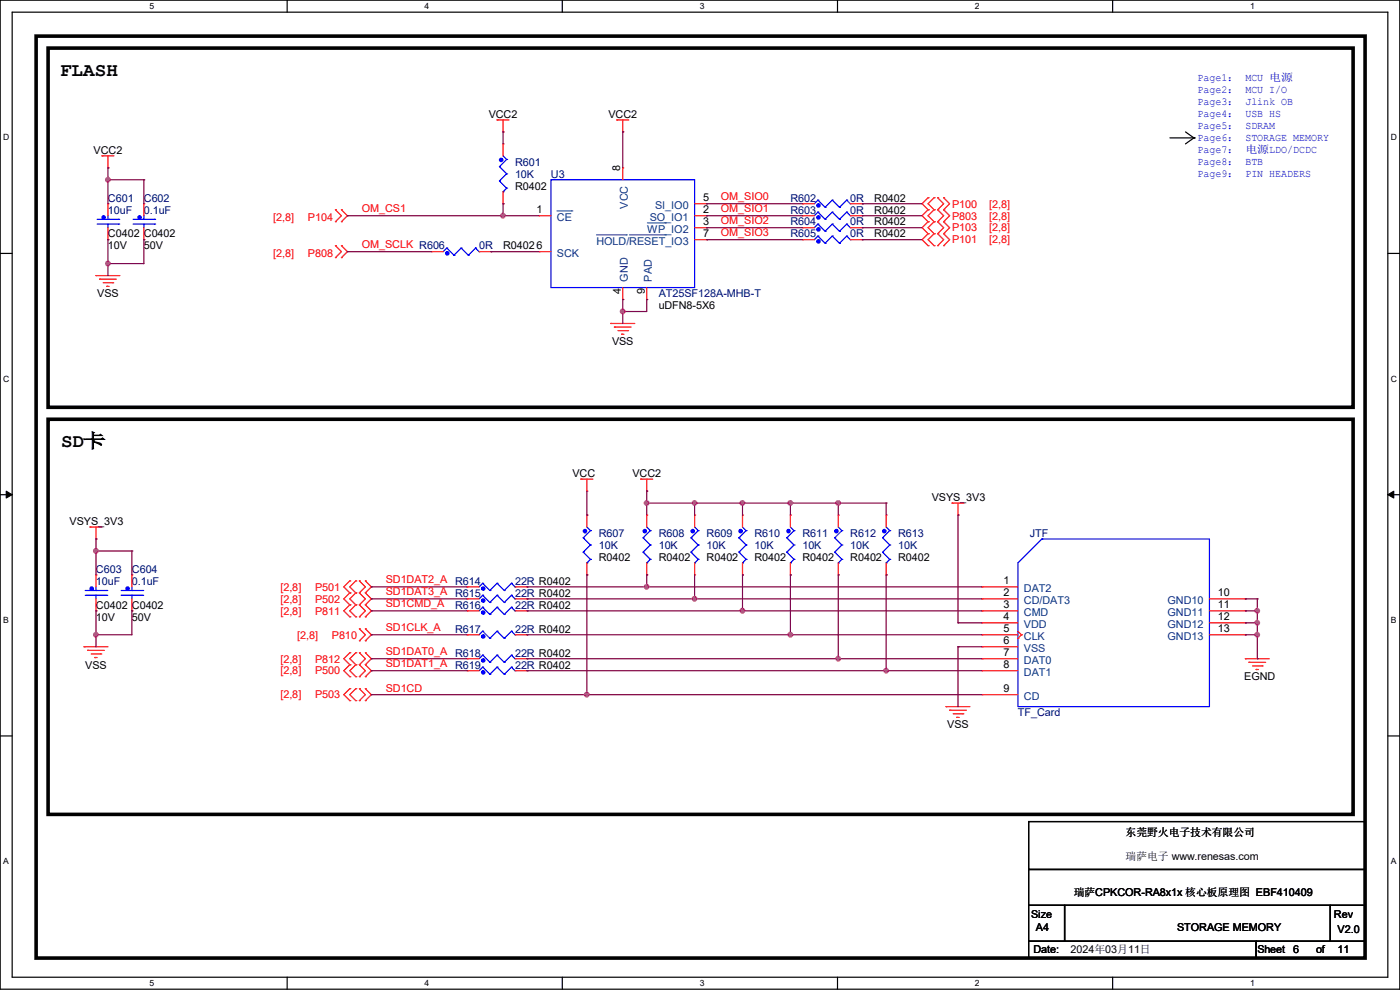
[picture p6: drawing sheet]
<svg xmlns="http://www.w3.org/2000/svg" width="297mm" height="210mm" viewBox="0 0 297 210" stroke-linecap="round" stroke-linejoin="round" font-family="sans-serif">
<path d="M0 0h297v209.8h-297zM2.6 2.6h291.8v204.7h-291.8z" fill="none" stroke="#000" stroke-width=".25"/>
<g fill="#fff">
<path d="M31.7 .3h1v2h-1z"/>
<path d="M31.7 207.6h1v1.9h-1z"/>
</g>
<path d="M60.9 0v2.6M60.9 207.3v2.5" fill="none" stroke="#000" stroke-width=".25"/>
<g fill="#fff">
<path d="M90.1 .3h1v2h-1z"/>
<path d="M90.1 207.6h1v1.9h-1z"/>
</g>
<path d="M119.3 0v2.6M119.3 207.3v2.5" fill="none" stroke="#000" stroke-width=".25"/>
<g fill="#fff">
<path d="M148.5 .3h.9v2h-.9z"/>
<path d="M148.5 207.6h.9v1.9h-.9z"/>
</g>
<path d="M177.7 0v2.6M177.7 207.3v2.5" fill="none" stroke="#000" stroke-width=".25"/>
<g fill="#fff">
<path d="M206.8 .3h1v2h-1z"/>
<path d="M206.8 207.6h1v1.9h-1z"/>
</g>
<path d="M236.1 0v2.6M236.1 207.3v2.5" fill="none" stroke="#000" stroke-width=".25"/>
<g fill="#fff">
<path d="M265.2 .3h1v2h-1z"/>
<path d="M265.2 207.6h1v1.9h-1z"/>
<path d="M.7 28.2h1.2v1.9h-1.2z"/>
<path d="M295.1 28.2h1.2v1.9h-1.2z"/>
<path d="M.7 79.3h1.2v2h-1.2z"/>
<path d="M295.1 79.3h1.2v2h-1.2z"/>
</g>
<path d="M0 53.8h2.6M294.4 53.8h2.6" fill="none" stroke="#000" stroke-width=".25"/>
<g fill="#fff">
<path d="M.7 130.5h1.2v2h-1.2z"/>
<path d="M295.1 130.5h1.1v2h-1.1z"/>
</g>
<path d="M0 104.9h2.6M294.4 104.9h2.6" fill="none" stroke="#000" stroke-width=".25"/>
<path d="M1.3 104.2l1.3 .7-1.3 .8zM294.4 104.9l1.3-.7v1.5z" fill="#000" stroke="#000" stroke-width=".21"/>
<g fill="#fff">
<path d="M.7 181.7h1.2v2h-1.2z"/>
<path d="M295.1 181.7h1.1v2h-1.1z"/>
</g>
<g fill="none" stroke="#000" stroke-width=".25">
<path d="M248.2 29.3h5.1M251.5 28l1.8 1.3M253.3 29.3h.1M253.3 29.3l-1.8 1.2M0 156.1h2.6M294.4 156.1h2.6M218.2 174.3h71.4v10.1h-71.4zM218.2 184.4h71.4v7.7h-71.4zM218.2 192.1h7.6v7.6h-7.6zM218.2 199.7h48.3v3.5h-48.3zM225.8 192.1h56.4v7.6h-56.4zM266.5 199.7h23.1v3.5h-23.1z"/>
<path d="M282.2 192.1h7.4v7.6h-7.4z"/>
</g>
<path d="M7.7 7.7h281.9v195.5h-281.9zM10.2 10.2h276.9v76.2h-276.9zM10.2 88.9h276.9v83.9h-276.9z" fill="none" stroke="#000" stroke-width=".76"/>
<g fill="none" stroke="#f00" stroke-width=".25">
<path d="M21.6 33.1h.1M21.6 33.1h2.6M22.9 35.6h.1M22.9 33.1v2.5M105.5 25.4h.1M105.5 25.4h2.5M106.7 28h.1M106.7 30.5h.1M106.7 25.4v2.6M106.7 30.5v2.6M130.9 25.4h.1M130.9 25.4h2.5"/>
<path d="M132.1 28h.1M132.1 35.6h.1M132.1 25.4v2.6M132.1 35.6v2.5M20.4 58.5h.1M20.4 58.5h5M21.1 59.2h.1M21.1 59.2h3.6M21.9 60h2M22.9 43.2h.1M22.9 50.8h.1M22.9 43.2v2.6"/>
<path d="M22.9 48.3v2.5M23.9 60h.1M30.5 43.2h.1M30.5 50.8h.1M30.5 43.2v2.6M30.5 48.3v2.5M71.2 54.7h.1M71.2 52.1h.1M71.2 47h.1M71.2 44.5h.1M71.2 52.1l1.2 1.3-1.2 1.3M71.2 44.5l1.2 1.3-1.2 1.2"/>
<path d="M72.4 52.1h.1M72.4 54.7h.1M72.4 44.5h.1M72.4 47h.1M72.4 52.1l1.3 1.3-1.3 1.3M72.4 44.5l1.3 1.3-1.3 1.2M91.5 53.4h.1M91.5 53.4h2.5M101.6 53.4h2.6M104.2 53.4h.1M106.7 43.2h.1M106.7 40.7v2.5"/>
<path d="M114.3 45.8h.1M114.3 53.4h.1M114.3 45.8h2.6M114.3 53.4h2.6M147.4 43.2h2.5M147.4 45.8h2.5M147.4 48.3h2.5M147.4 50.8h2.5M149.9 45.8h.1M149.9 48.3h.1M149.9 43.2h.1M149.9 50.8h.1"/>
<path d="M170.2 43.2h.1M170.2 45.8h.1M170.2 48.3h.1M170.2 50.8h.1M170.2 43.2h2.6M170.2 45.8h2.6M170.2 48.3h2.6M170.2 50.8h2.6M180.4 43.2h2.5M180.4 45.8h2.5M180.4 48.3h2.5M180.4 50.8h2.5"/>
<path d="M182.9 43.2h.1M182.9 45.8h.1M182.9 48.3h.1M182.9 50.8h.1M196.9 42h.1M196.9 44.5h.1M196.9 47h.1M196.9 49.6h.1M196.9 52.1h.1M196.9 42l-1.3 1.2 1.3 1.3M196.9 47l-1.3 1.3 1.3 1.3M196.9 44.5l-1.3 1.3 1.3 1.2"/>
<path d="M196.9 49.6l-1.3 1.2 1.3 1.3M198.2 44.5h.1M198.2 42h.1M198.2 49.6h.1M198.2 47h.1M198.2 52.1h.1M198.2 42l-1.3 1.2 1.3 1.3M198.2 47l-1.3 1.3 1.3 1.3M198.2 44.5l-1.3 1.3 1.3 1.2M198.2 49.6l-1.3 1.2 1.3 1.3M198.9 44.5h.1M198.9 42h.1"/>
<path d="M198.9 49.6h.1M198.9 47h.1M198.9 52.1h.1M198.9 42l1.3 1.2-1.3 1.3M198.9 47l1.3 1.3-1.3 1.3M198.9 44.5l1.3 1.3-1.3 1.2M198.9 49.6l1.3 1.2-1.3 1.3M200.2 42h.1M200.2 44.5h.1M200.2 47h.1M200.2 49.6h.1M200.2 52.1h.1"/>
<path d="M200.2 42l1.3 1.2-1.3 1.3M200.2 47l1.3 1.3-1.3 1.3M200.2 44.5l1.3 1.3-1.3 1.2M200.2 49.6l1.3 1.2-1.3 1.3M22.6 60.7h.1M22.6 60.7h.6M129.6 68.6h.1M129.6 68.6h5.1M130.3 69.4h.1M130.3 69.4h3.6M131.1 70.1h2M131.9 70.9h.1"/>
<path d="M131.9 70.9h.5M132.1 63.5h.1M132.1 61v2.5M133.1 70.1h.1M137.2 63.5h.1M137.2 61v2.5M19.1 111.8h.1M19.1 111.8h2.5M20.4 114.3h.1M20.4 111.8v2.5M123.2 101.6h.1M123.2 101.6h2.6"/>
<path d="M124.5 104.2h.1M124.5 109.3h.1M124.5 101.6v2.6M124.5 109.3v2.5M124.5 119.4v2.6M135.9 101.6h.1M135.9 101.6h2.6M137.2 104.2h.1M137.2 109.3h.1M137.2 101.6v2.6M137.2 109.3v2.5M137.2 119.4v2.6"/>
<path d="M147.4 109.3h.1M147.4 109.3v2.5M147.4 119.4v2.6M157.5 109.3h.1M157.5 109.3v2.5M157.5 119.4v2.6M167.7 109.3h.1M167.7 109.3v2.5M167.7 119.4v2.6M177.8 109.3h.1M177.8 109.3v2.5M177.8 119.4v2.6"/>
<path d="M188 109.3h.1M188 109.3v2.5M188 119.4v2.6M202 106.7h.1M202 106.7h2.5M203.2 109.3h.1M203.2 106.7v2.6M17.8 137.2h.1M17.8 137.2h5.1M18.6 138h.1M18.6 138h3.5M19.3 138.7h2.1"/>
<path d="M20.1 139.5h.1M20.1 139.5h.5M20.4 122h.1M20.4 129.6h.1M20.4 122v2.5M20.4 127v2.6M21.4 138.7h.1M28 122h.1M28 129.6h.1M28 122v2.5M28 127v2.6M74.2 123.2h.1"/>
<path d="M74.2 125.8h.1M74.2 128.3h.1M74.2 130.9h.1M74.2 138.5h.1M74.2 123.2l-1.3 1.3 1.3 1.3M74.2 125.8l-1.3 1.2 1.3 1.3M74.2 128.3l-1.3 1.3 1.3 1.3M74.2 138.5l-1.3 1.2 1.3 1.3M75.5 125.8h.1M75.5 123.2h.1M75.5 128.3h.1M75.5 130.9h.1"/>
<path d="M75.5 138.5h.1M75.5 123.2l-1.3 1.3 1.3 1.3M75.5 125.8l-1.3 1.2 1.3 1.3M75.5 128.3l-1.3 1.3 1.3 1.3M75.5 138.5l-1.3 1.2 1.3 1.3M76.2 135.9h.1M76.2 133.4h.1M76.2 125.8h.1M76.2 123.2h.1M76.2 128.3h.1M76.2 130.9h.1M76.2 138.5h.1"/>
<path d="M76.2 133.4l1.3 1.3-1.3 1.2M76.2 123.2l1.3 1.3-1.3 1.3M76.2 125.8l1.3 1.2-1.3 1.3M76.2 128.3l1.3 1.3-1.3 1.3M76.2 138.5l1.3 1.2-1.3 1.3M77.5 133.4h.1M77.5 135.9h.1M77.5 123.2h.1M77.5 125.8h.1M77.5 128.3h.1M77.5 130.9h.1M77.5 138.5h.1"/>
<path d="M77.5 133.4l1.3 1.3-1.3 1.2M77.5 123.2l1.3 1.3-1.3 1.3M77.5 125.8l1.3 1.2-1.3 1.3M77.5 128.3l1.3 1.3-1.3 1.3M77.5 138.5l1.3 1.2-1.3 1.3M99.1 134.7h.1M99.1 139.7h.1M99.1 124.5h.1M99.1 127h.1M99.1 129.6h.1M99.1 139.7h2.5M99.1 134.7h2.5"/>
<path d="M99.1 124.5h2.5M99.1 127h2.5M99.1 129.6h2.5M109.3 139.7h2.5M109.3 134.7h2.5M109.3 124.5h2.5M109.3 127h2.5M109.3 129.6h2.5M111.8 134.7h.1M111.8 139.7h.1M111.8 124.5h.1M111.8 127h.1"/>
<path d="M111.8 129.6h.1M124.5 122h.1M137.2 122h.1M147.4 122h.1M157.5 122h.1M167.7 122h.1M177.8 122h.1M188 122h.1M208.3 124.5h.1M208.3 127h.1M208.3 129.6h.1M208.3 132.1h.1"/>
<path d="M208.3 134.7h.1M208.3 137.2h.1M208.3 139.7h.1M208.3 137.2h7.6M208.3 139.7h7.6M208.3 134.7h7.6M208.3 124.5h7.6M208.3 127h7.6M208.3 129.6h7.6M208.3 132.1h7.6M215.9 135.4h.1M215.9 133.9l.8 .8"/>
<path d="M216.7 134.7h.1M216.7 134.7l-.8 .7M256.6 134.7h7.6M256.6 127h7.6M256.6 129.6h7.6M256.6 132.1h7.6M264.2 139.7h.1M264.2 132.1h.1M264.2 129.6h.1M264.2 127h.1M264.2 134.7h.1M264.2 139.7h5.1"/>
<path d="M74.2 141h.1M74.2 143.6h.1M74.2 146.1h.1M74.2 148.6h.1M74.2 141l-1.3 1.3 1.3 1.3M74.2 146.1l-1.3 1.3 1.3 1.2M75.5 141h.1M75.5 143.6h.1M75.5 148.6h.1M75.5 146.1h.1M75.5 141l-1.3 1.3 1.3 1.3M75.5 146.1l-1.3 1.3 1.3 1.2"/>
<path d="M76.2 141h.1M76.2 143.6h.1M76.2 148.6h.1M76.2 146.1h.1M76.2 141l1.3 1.3-1.3 1.3M76.2 146.1l1.3 1.3-1.3 1.2M77.5 141h.1M77.5 143.6h.1M77.5 146.1h.1M77.5 148.6h.1M77.5 141l1.3 1.3-1.3 1.3M77.5 146.1l1.3 1.3-1.3 1.2"/>
<path d="M99.1 142.3h.1M99.1 142.3h2.5M109.3 142.3h2.5M111.8 142.3h.1M200.7 149.9h.1M200.7 149.9h5.1M201.5 150.7h.1M201.5 150.7h3.5M202.2 151.4h2.1M203 152.2h.1M203 152.2h.5M204.3 151.4h.1"/>
<path d="M208.3 142.3h.1M208.3 147.4h.1M208.3 142.3h7.6M208.3 147.4h7.6M265 140.5h.1M265 140.5h3.5M265.7 141.3h2.1M266.5 142h.1M266.5 142h.5M267.8 141.3h.1"/>
</g>
<g fill="none" stroke="#00f" stroke-width=".25">
<path d="M106 35.3h.1M106 38.4h.1M106 35.3l1.5 1.6M106 38.4l1.5 1.5M106.7 33.1l.8 .7M107.5 33.8h.1M107.5 36.9h.1M107.5 39.9h.1M107.5 33.8l-1.5 1.5M107.5 36.9l-1.5 1.5M107.5 39.9l-.8 .8M116.9 38.1h30.5v22.9h-30.5z"/>
<path d="M20.6 47.5h4.6M20.6 46.5h4.6M22.9 47.5h.1M22.9 46.5h.1M22.9 45.8v.7M22.9 47.5v.8M25.2 47.5h.1M25.2 46.5h.1M28.2 47.5h4.6M28.2 46.5h4.6M30.5 47.5h.1M30.5 46.5h.1"/>
<path d="M30.5 45.8v.7M30.5 47.5v.8M32.8 47.5h.1M32.8 46.5h.1M94.8 52.6h.1M94.8 52.6l-.8 .8M94.8 52.6l1.5 1.5M96.3 54.1h.1M97.8 52.6h.1M97.8 52.6l-1.5 1.5M97.8 52.6l1.6 1.5M99.4 54.1h.1"/>
<path d="M100.9 52.6h.1M100.9 52.6l-1.5 1.5M100.9 52.6l.7 .8M101.6 53.4h.1M106.7 40.7h.1M173.5 42.5h.1M173.5 45h.1M173.5 47.5h.1M173.5 50.1h.1M173.5 42.5l-.7 .7M173.5 42.5l1.5 1.5M173.5 45l-.7 .8"/>
<path d="M173.5 45l1.5 1.5M173.5 47.5l-.7 .8M173.5 47.5l1.5 1.6M173.5 50.1l-.7 .7M173.5 50.1l1.5 1.5M175 44h.1M175 46.5h.1M175 49.1h.1M175 51.6h.1M176.6 42.5h.1M176.6 45h.1M176.6 47.5h.1"/>
<path d="M176.6 50.1h.1M176.6 42.5l-1.6 1.5M176.6 42.5l1.5 1.5M176.6 45l-1.6 1.5M176.6 45l1.5 1.5M176.6 47.5l-1.6 1.6M176.6 47.5l1.5 1.6M176.6 50.1l-1.6 1.5M176.6 50.1l1.5 1.5M178.1 44h.1M178.1 46.5h.1M178.1 49.1h.1"/>
<path d="M178.1 51.6h.1M179.6 42.5h.1M179.6 45h.1M179.6 47.5h.1M179.6 50.1h.1M179.6 42.5l-1.5 1.5M179.6 42.5l.8 .7M179.6 45l-1.5 1.5M179.6 45l.8 .8M179.6 47.5l-1.5 1.6M179.6 47.5l.8 .8M179.6 50.1l-1.5 1.5"/>
<path d="M179.6 50.1l.8 .7M180.4 43.2h.1M180.4 45.8h.1M180.4 48.3h.1M180.4 50.8h.1M123.7 114.1h.1M123.7 117.1h.1M123.7 114.1l1.6 1.5M123.7 117.1l1.6 1.6M124.5 119.4h.1M124.5 111.8l.8 .8M125.3 112.6h.1"/>
<path d="M125.3 115.6h.1M125.3 118.7h.1M125.3 112.6l-1.6 1.5M125.3 115.6l-1.6 1.5M125.3 118.7l-.8 .7M136.4 114.1h.1M136.4 117.1h.1M136.4 114.1l1.6 1.5M136.4 117.1l1.6 1.6M137.2 119.4h.1M137.2 111.8l.8 .8M138 112.6h.1"/>
<path d="M138 115.6h.1M138 118.7h.1M138 112.6l-1.6 1.5M138 115.6l-1.6 1.5M138 118.7l-.8 .7M146.6 114.1h.1M146.6 117.1h.1M146.6 114.1l1.5 1.5M146.6 117.1l1.5 1.6M147.4 119.4h.1M147.4 111.8l.7 .8M148.1 112.6h.1"/>
<path d="M148.1 115.6h.1M148.1 118.7h.1M148.1 112.6l-1.5 1.5M148.1 115.6l-1.5 1.5M148.1 118.7l-.7 .7M156.8 114.1h.1M156.8 117.1h.1M156.8 114.1l1.5 1.5M156.8 117.1l1.5 1.6M157.5 119.4h.1M157.5 111.8l.8 .8M158.3 112.6h.1"/>
<path d="M158.3 115.6h.1M158.3 118.7h.1M158.3 112.6l-1.5 1.5M158.3 115.6l-1.5 1.5M158.3 118.7l-.8 .7M166.9 114.1h.1M166.9 117.1h.1M166.9 114.1l1.5 1.5M166.9 117.1l1.5 1.6M167.7 119.4h.1M167.7 111.8l.7 .8M168.4 112.6h.1"/>
<path d="M168.4 115.6h.1M168.4 118.7h.1M168.4 112.6l-1.5 1.5M168.4 115.6l-1.5 1.5M168.4 118.7l-.7 .7M177.1 114.1h.1M177.1 117.1h.1M177.1 114.1l1.5 1.5M177.1 117.1l1.5 1.6M177.8 119.4h.1M177.8 111.8l.8 .8M178.6 112.6h.1"/>
<path d="M178.6 115.6h.1M178.6 118.7h.1M178.6 112.6l-1.5 1.5M178.6 115.6l-1.5 1.5M178.6 118.7l-.8 .7M187.2 114.1h.1M187.2 117.1h.1M187.2 114.1l1.6 1.5M187.2 117.1l1.6 1.6M188 119.4h.1M188 111.8l.8 .8M188.8 112.6h.1"/>
<path d="M188.8 115.6h.1M188.8 118.7h.1M188.8 112.6l-1.6 1.5M188.8 115.6l-1.6 1.5M188.8 118.7l-.8 .7M215.9 119.4l5.1-5.1h35.6v35.6h-40.7zM221 114.3h.1M18.1 126.3h4.5M18.1 125.3h4.5M20.4 126.3h.1M20.4 125.3h.1M20.4 124.5v.8"/>
<path d="M20.4 126.3v.7M22.6 126.3h.1M22.6 125.3h.1M25.7 126.3h4.6M25.7 125.3h4.6M28 126.3h.1M28 125.3h.1M28 124.5v.8M28 126.3v.7M30.3 126.3h.1M30.3 125.3h.1M102.4 133.9h.1"/>
<path d="M102.4 139h.1M102.4 123.7h.1M102.4 126.3h.1M102.4 128.8h.1M102.4 133.9l-.8 .8M102.4 133.9l1.5 1.5M102.4 139l-.8 .7M102.4 139l1.5 1.5M102.4 123.7l-.8 .8M102.4 123.7l1.5 1.6M102.4 126.3l-.8 .7M102.4 126.3l1.5 1.5"/>
<path d="M102.4 128.8l-.8 .8M102.4 128.8l1.5 1.5M103.9 135.4h.1M103.9 125.3h.1M103.9 127.8h.1M103.9 130.3h.1M105.5 133.9h.1M105.5 139h.1M105.5 123.7h.1M105.5 126.3h.1M105.5 128.8h.1M105.5 133.9l-1.6 1.5"/>
<path d="M105.5 133.9l1.5 1.5M105.5 139l-1.6 1.5M105.5 139l1.5 1.5M105.5 123.7l-1.6 1.6M105.5 123.7l1.5 1.6M105.5 126.3l-1.6 1.5M105.5 126.3l1.5 1.5M105.5 128.8l-1.6 1.5M105.5 128.8l1.5 1.5M107 135.4h.1M107 125.3h.1M107 127.8h.1"/>
<path d="M107 130.3h.1M108.5 133.9h.1M108.5 139h.1M108.5 123.7h.1M108.5 126.3h.1M108.5 128.8h.1M108.5 133.9l-1.5 1.5M108.5 133.9l.8 .8M108.5 139l-1.5 1.5M108.5 139l.8 .7M108.5 123.7l-1.5 1.6M108.5 123.7l.8 .8"/>
<path d="M108.5 126.3l-1.5 1.5M108.5 126.3l.8 .7M108.5 128.8l-1.5 1.5M108.5 128.8l.8 .8M109.3 134.7h.1M109.3 139.7h.1M109.3 124.5h.1M109.3 127h.1M109.3 129.6h.1M102.4 141.5h.1M102.4 141.5l-.8 .8M102.4 141.5l1.5 1.5"/>
<path d="M103.9 140.5h.1M103.9 143h.1M105.5 141.5h.1M105.5 141.5l-1.6 1.5M105.5 141.5l1.5 1.5M107 140.5h.1M107 143h.1M108.5 141.5h.1M108.5 141.5l-1.5 1.5M108.5 141.5l.8 .8M109.3 142.3h.1"/>
</g>
<g fill="#00f" stroke="#00f" stroke-width=".25">
<circle cx="173.6" cy="43.6" r=".36"/>
<circle cx="102.5" cy="135" r=".36"/>
<circle cx="173.6" cy="46.1" r=".36"/>
<circle cx="147" cy="112.7" r=".36"/>
<circle cx="124.1" cy="112.7" r=".36"/>
<circle cx="173.6" cy="48.7" r=".36"/>
<circle cx="102.5" cy="140.1" r=".36"/>
<circle cx="177.4" cy="112.7" r=".36"/>
<circle cx="106.3" cy="33.9" r=".36"/>
<circle cx="157.1" cy="112.7" r=".36"/>
<circle cx="102.5" cy="124.9" r=".36"/>
<circle cx="173.6" cy="51.2" r=".36"/>
<circle cx="187.6" cy="112.7" r=".36"/>
<circle cx="102.5" cy="142.6" r=".36"/>
<circle cx="19.5" cy="124.9" r=".36"/>
<circle cx="22" cy="46.1" r=".36"/>
<circle cx="167.3" cy="112.7" r=".36"/>
<circle cx="102.5" cy="127.4" r=".36"/>
<circle cx="94.9" cy="53.7" r=".36"/>
<circle cx="136.8" cy="112.7" r=".36"/>
<circle cx="27.1" cy="124.9" r=".36"/>
<circle cx="29.6" cy="46.1" r=".36"/>
<circle cx="102.5" cy="129.9" r=".36"/>
</g>
<path d="M118.2 44.7h3.1M121.3 44.7h.1M126.5 49.8h6.4M132.9 49.8h.1M133.5 49.8h7.6M137.3 47.3h3.8M141.1 47.3h.1M141.1 49.8h.1" fill="none" stroke="#004080" stroke-width=".21"/>
<g fill="none" stroke="#800040" stroke-width=".25">
<path d="M22.9 35.6h.1M22.9 38.1h.1M22.9 35.6v7.6M22.9 38.1h7.6M30.5 38.1h.1M30.5 38.1v5.1M106.7 28h.1M106.7 28v2.5M132.1 28h.1M132.1 28v7.6M22.9 50.8h.1M22.9 55.9h.1"/>
<path d="M22.9 50.8v7.7M30.5 50.8h.1M30.5 50.8v5.1h-7.6M73.7 45.8h.1M73.7 53.4h.1M73.7 45.8h40.6M73.7 53.4h17.8M104.2 53.4h.1M104.2 53.4h10.1M106.7 43.2h.1M106.7 45.8h.1M106.7 43.2v2.6"/>
<path d="M149.9 48.3h.1M149.9 43.2h.1M149.9 50.8h.1M149.9 45.8h.1M149.9 45.8h20.3M149.9 48.3h20.3M149.9 43.2h20.3M149.9 50.8h20.3M182.9 50.8h.1M182.9 43.2h.1M182.9 45.8h.1M182.9 48.3h.1"/>
<path d="M182.9 45.8h12.7M182.9 48.3h12.7M182.9 43.2h12.7M182.9 50.8h12.7M132.1 63.5h.1M132.1 66.1h.1M132.1 63.5v5.1M137.2 63.5h.1M137.2 63.5v2.6h-5.1M20.4 116.9h.1M20.4 114.3h.1M20.4 116.9h7.6"/>
<path d="M20.4 114.3v7.7M28 116.9h.1M28 116.9v5.1M124.5 109.3h.1M124.5 104.2v5.1M137.2 104.2h.1M137.2 106.7h.1M137.2 104.2v5.1M137.2 106.7h50.8M147.4 106.7h.1M147.4 106.7v2.6M157.5 106.7h.1"/>
<path d="M157.5 106.7v2.6M167.7 106.7h.1M167.7 106.7v2.6M177.8 106.7h.1M177.8 106.7v2.6M188 106.7h.1M188 106.7v2.6M203.2 109.3h.1M203.2 109.3v22.8M20.4 134.7h.1M20.4 129.6h.1M20.4 129.6v7.6"/>
<path d="M28 129.6h.1M28 129.6v5.1h-7.6M78.8 134.7h.1M78.8 139.7h.1M78.8 124.5h.1M78.8 127h.1M78.8 129.6h.1M78.8 124.5h20.3M78.8 127h20.3M78.8 129.6h20.3M78.8 134.7h20.3M78.8 139.7h20.3"/>
<path d="M111.8 124.5h.1M111.8 127h.1M111.8 129.6h.1M111.8 134.7h.1M111.8 139.7h.1M111.8 124.5h96.5M111.8 127h96.5M111.8 129.6h96.5M111.8 134.7h96.5M111.8 139.7h96.5M124.5 122h.1M124.5 122v25.4"/>
<path d="M137.2 122h.1M137.2 124.5h.1M137.2 122v2.5M147.4 127h.1M147.4 122v5M157.5 122h.1M157.5 129.6h.1M157.5 122v7.6M167.7 122h.1M167.7 134.7h.1M167.7 122v12.7M177.8 122h.1"/>
<path d="M177.8 139.7h.1M177.8 122v17.7M188 122h.1M188 122v20.3M203.2 132.1h.1M203.2 137.2h.1M203.2 137.2v12.7M203.2 132.1h5.1M203.2 137.2h5.1M264.2 127h.1M264.2 129.6h.1M264.2 132.1h.1"/>
<path d="M264.2 134.7h.1M264.2 132.1h2.5M264.2 127h2.5M264.2 129.6h2.5M264.2 134.7h2.5M266.7 127h.1M266.7 129.6h.1M266.7 132.1h.1M266.7 139.7h.1M266.7 127v12.7M78.8 147.4h.1M78.8 142.3h.1"/>
<path d="M78.8 142.3h20.3M78.8 147.4h129.5M111.8 142.3h.1M111.8 142.3h96.5M124.5 147.4h.1M188 142.3h.1"/>
</g>
<g fill="#f0f" stroke="#f0f" stroke-width=".25">
<circle cx="157.5" cy="129.6" r=".49"/>
<circle cx="167.7" cy="134.6" r=".49"/>
<circle cx="177.8" cy="139.7" r=".49"/>
<circle cx="188" cy="142.3" r=".49"/>
<circle cx="20.3" cy="116.9" r=".49"/>
<circle cx="20.3" cy="134.6" r=".49"/>
<circle cx="266.7" cy="129.6" r=".49"/>
<circle cx="266.7" cy="134.6" r=".49"/>
<circle cx="266.7" cy="132.1" r=".49"/>
<circle cx="132.1" cy="66.1" r=".49"/>
<circle cx="106.7" cy="45.7" r=".49"/>
<circle cx="22.9" cy="38.1" r=".49"/>
<circle cx="22.9" cy="55.9" r=".49"/>
<circle cx="137.2" cy="124.5" r=".49"/>
<circle cx="147.3" cy="127" r=".49"/>
<circle cx="137.2" cy="106.7" r=".49"/>
<circle cx="177.8" cy="106.7" r=".49"/>
<circle cx="167.7" cy="106.7" r=".49"/>
<circle cx="157.5" cy="106.7" r=".49"/>
<circle cx="147.3" cy="106.7" r=".49"/>
<circle cx="124.5" cy="147.3" r=".49"/>
</g>
<g font-size="4.1">
<text x="12.7" y="16.2">FLASH</text>
<text x="13" y="94.9">SD卡</text>
</g>
<g font-size="2.3" fill="#00f">
<text x="254" y="17.1">Page1： MCU 电源</text>
<text x="254" y="22.2">Page3： Jlink OB</text>
<text x="254" y="19.7">Page2： MCU I/O</text>
<text x="254" y="27.3">Page5： SDRAM</text>
<text x="254" y="24.8">Page4： USB HS</text>
<text x="254" y="29.8">Page6： STORAGE MEMORY</text>
<text x="254" y="34.9">Page8： BTB</text>
<text x="254" y="32.4">Page7： 电源LDO/DCDC</text>
<text x="254" y="37.5">Page9： PIN HEADERS</text>
</g>
<g font-size="2.3">
<text x="103.7" y="25">VCC2</text>
<text x="129.1" y="25">VCC2</text>
<text x="19.9" y="32.6">VCC2</text>
<text x="109.3" y="40.2">R0402</text>
<text x="131.6" y="36.4" transform="rotate(-90 131.6 36.4)">8</text>
<text x="113.8" y="45.2">1</text>
<text x="149.1" y="45.2">2</text>
<text x="149.1" y="47.8">3</text>
<text x="149.1" y="42.7">5</text>
<text x="185.5" y="42.8">R0402</text>
<text x="185.5" y="45.3">R0402</text>
<text x="185.5" y="47.8">R0402</text>
<text x="22.9" y="50.4">C0402</text>
<text x="22.9" y="52.9">10V</text>
<text x="30.5" y="50.4">C0402</text>
<text x="30.5" y="52.9">50V</text>
<text x="106.7" y="52.9">R04026</text>
<text x="149.1" y="50.3">7</text>
<text x="185.5" y="50.4">R0402</text>
<text x="20.6" y="63.1">VSS</text>
<text x="131.7" y="62.3" transform="rotate(-90 131.7 62.3)">4</text>
<text x="136.8" y="62.3" transform="rotate(-90 136.8 62.3)">9</text>
<text x="139.7" y="65.6">uDFN8-5X6</text>
<text x="129.8" y="73.2">VSS</text>
<text x="121.5" y="101.2">VCC</text>
<text x="134.2" y="101.2">VCC2</text>
<text x="197.7" y="106.3">VSYS_3V3</text>
<text x="14.8" y="111.3">VSYS_3V3</text>
<text x="127" y="119">R0402</text>
<text x="139.7" y="119">R0402</text>
<text x="149.9" y="119">R0402</text>
<text x="160.1" y="119">R0402</text>
<text x="170.2" y="119">R0402</text>
<text x="180.4" y="119">R0402</text>
<text x="190.5" y="119">R0402</text>
<text x="212.9" y="124">1</text>
<text x="20.4" y="129.1">C0402</text>
<text x="20.4" y="131.7">10V</text>
<text x="28" y="129.1">C0402</text>
<text x="28" y="131.7">50V</text>
<text x="212.9" y="126.5">2</text>
<text x="212.9" y="129">3</text>
<text x="212.9" y="131.6">4</text>
<text x="258.4" y="131.6">12</text>
<text x="258.4" y="129">11</text>
<text x="258.4" y="126.5">10</text>
<text x="212.9" y="134.1">5</text>
<text x="212.9" y="136.7">6</text>
<text x="258.4" y="134.1">13</text>
<text x="18.1" y="141.8">VSS</text>
<text x="212.9" y="139.2">7</text>
<text x="212.9" y="141.7">8</text>
<text x="212.9" y="146.8">9</text>
<text x="264" y="144.4">EGND</text>
<text x="201" y="154.5">VSS</text>
<text x="238.8" y="177.4">东莞野火电子技术有限公司</text>
<text x="238.8" y="182.5">瑞萨电子 www.renesas.com</text>
<text x="227.8" y="190.1">瑞萨CPKCOR-RA8x1x 核心板原理图 EBF410409</text>
<text x="218.7" y="194.6">Size</text>
<text x="219.8" y="197.4">A4</text>
<text x="249.7" y="197.4">STORAGE MEMORY</text>
<text x="283" y="194.6">Rev</text>
<text x="283.8" y="197.9">V2.0</text>
<text x="219.2" y="202.3">Date:</text>
<text x="227.1" y="202.3">2024年03月11日</text>
<text x="266.8" y="202.3">Sheet</text>
<text x="274.4" y="202.3">6</text>
<text x="279.2" y="202.3">of</text>
<text x="283.8" y="202.3">11</text>
</g>
<g font-size="2.3" fill="#000080">
<text x="109.3" y="35.1">R601</text>
<text x="109.3" y="37.7">10K</text>
<text x="116.9" y="37.7">U3</text>
<text x="22.9" y="42.8">C601</text>
<text x="22.9" y="45.3">10uF</text>
<text x="30.5" y="42.8">C602</text>
<text x="30.5" y="45.3">0.1uF</text>
<text x="167.7" y="42.8">R602</text>
<text x="167.7" y="45.3">R603</text>
<text x="167.7" y="47.8">R604</text>
<text x="180.4" y="42.8">0R</text>
<text x="180.4" y="45.3">0R</text>
<text x="180.4" y="47.8">0R</text>
<text x="101.6" y="52.9">0R</text>
<text x="167.7" y="50.4">R605</text>
<text x="180.4" y="50.4">0R</text>
<text x="139.7" y="63.1">AT25SF128A-MHB-T</text>
<text x="127" y="113.9">R607</text>
<text x="139.7" y="113.9">R608</text>
<text x="149.9" y="113.9">R609</text>
<text x="160.1" y="113.9">R610</text>
<text x="170.2" y="113.9">R611</text>
<text x="180.4" y="113.9">R612</text>
<text x="190.5" y="113.9">R613</text>
<text x="218.5" y="113.9">JTF</text>
<text x="127" y="116.4">10K</text>
<text x="139.7" y="116.4">10K</text>
<text x="149.9" y="116.4">10K</text>
<text x="160.1" y="116.4">10K</text>
<text x="170.2" y="116.4">10K</text>
<text x="180.4" y="116.4">10K</text>
<text x="190.5" y="116.4">10K</text>
<text x="20.4" y="121.5">C603</text>
<text x="20.4" y="124">10uF</text>
<text x="28" y="121.5">C604</text>
<text x="28" y="124">0.1uF</text>
<text x="96.6" y="124">R614</text>
<text x="109.3" y="124">22R R0402</text>
<text x="96.6" y="126.6">R615</text>
<text x="96.6" y="129.1">R616</text>
<text x="109.3" y="126.6">22R R0402</text>
<text x="109.3" y="129.1">22R R0402</text>
<text x="96.6" y="134.2">R617</text>
<text x="109.3" y="134.2">22R R0402</text>
<text x="96.6" y="139.3">R618</text>
<text x="96.6" y="141.8">R619</text>
<text x="109.3" y="139.3">22R R0402</text>
<text x="109.3" y="141.8">22R R0402</text>
<text x="215.9" y="152">TF_Card</text>
</g>
<g font-size="2.3" fill="#f00">
<text x="58" y="46.8">[2,8]</text>
<text x="65.3" y="46.8">P104</text>
<text x="76.8" y="45">OM_CS1</text>
<text x="153" y="47.6">OM_SIO2</text>
<text x="153" y="42.5">OM_SIO0</text>
<text x="153" y="45">OM_SIO1</text>
<text x="202" y="44">P100</text>
<text x="202" y="46.6">P803</text>
<text x="209.8" y="44">[2,8]</text>
<text x="209.8" y="46.6">[2,8]</text>
<text x="76.8" y="52.7">OM_SCLK R606</text>
<text x="153" y="50.1">OM_SIO3</text>
<text x="202" y="49.1">P103</text>
<text x="202" y="51.6">P101</text>
<text x="209.8" y="49.1">[2,8]</text>
<text x="209.8" y="51.6">[2,8]</text>
<text x="58" y="54.4">[2,8]</text>
<text x="65.3" y="54.4">P808</text>
<text x="59.5" y="125.3">[2,8]</text>
<text x="66.8" y="125.3">P501</text>
<text x="81.8" y="123.8">SD1DAT2_A</text>
<text x="59.5" y="127.8">[2,8]</text>
<text x="59.5" y="130.4">[2,8]</text>
<text x="66.8" y="127.8">P502</text>
<text x="66.8" y="130.4">P811</text>
<text x="81.8" y="126.3">SD1DAT3_A</text>
<text x="81.8" y="128.9">SD1CMD_A</text>
<text x="63" y="135.5">[2,8]</text>
<text x="70.4" y="135.5">P810</text>
<text x="81.8" y="133.9">SD1CLK_A</text>
<text x="59.5" y="140.5">[2,8]</text>
<text x="59.5" y="143.1">[2,8]</text>
<text x="66.8" y="140.5">P812</text>
<text x="66.8" y="143.1">P500</text>
<text x="81.8" y="139">SD1DAT0_A</text>
<text x="81.8" y="141.6">SD1DAT1_A</text>
<text x="59.5" y="148.2">[2,8]</text>
<text x="66.8" y="148.2">P503</text>
<text x="81.8" y="146.9">SD1CD</text>
</g>
<g font-size="2.3" fill="#004080">
<text x="118.2" y="46.8">CE</text>
<text x="133.2" y="44.2" transform="rotate(-90 133.2 44.2)">VCC</text>
<text x="137.8" y="46.8">SO_IO1</text>
<text x="139" y="44.3">SI_IO0</text>
<text x="126.5" y="51.9">HOLD/RESET_IO3</text>
<text x="137.3" y="49.4">WP_IO2</text>
<text x="118.2" y="54.4">SCK</text>
<text x="133.2" y="59.7" transform="rotate(-90 133.2 59.7)">GND</text>
<text x="138.3" y="59.7" transform="rotate(-90 138.3 59.7)">PAD</text>
<text x="217.2" y="125.6">DAT2</text>
<text x="217.2" y="128.1">CD/DAT3</text>
<text x="217.2" y="130.6">CMD</text>
<text x="247.7" y="130.6">GND11</text>
<text x="247.7" y="128.1">GND10</text>
<text x="217.2" y="133.2">VDD</text>
<text x="217.2" y="135.7">CLK</text>
<text x="247.7" y="133.2">GND12</text>
<text x="247.7" y="135.7">GND13</text>
<text x="217.2" y="138.3">VSS</text>
<text x="217.2" y="140.8">DAT0</text>
<text x="217.2" y="143.3">DAT1</text>
<text x="217.2" y="148.4">CD</text>
</g>
<g font-size="1.8">
<text x="31.7" y="1.9">5</text>
<text x="90.1" y="1.9">4</text>
<text x="148.5" y="1.9">3</text>
<text x="206.8" y="1.9">2</text>
<text x="265.2" y="1.9">1</text>
<text x=".7" y="29.8">D</text>
<text x="295.1" y="29.8">D</text>
<text x=".7" y="80.9">C</text>
<text x="295.1" y="80.9">C</text>
<text x=".7" y="132.1">B</text>
<text x="295.1" y="132.1">B</text>
<text x=".7" y="183.3">A</text>
<text x="295.1" y="183.3">A</text>
<text x="31.7" y="209.2">5</text>
<text x="90.1" y="209.2">4</text>
<text x="148.5" y="209.2">3</text>
<text x="206.8" y="209.2">2</text>
<text x="265.2" y="209.2">1</text>
</g>
</svg>
